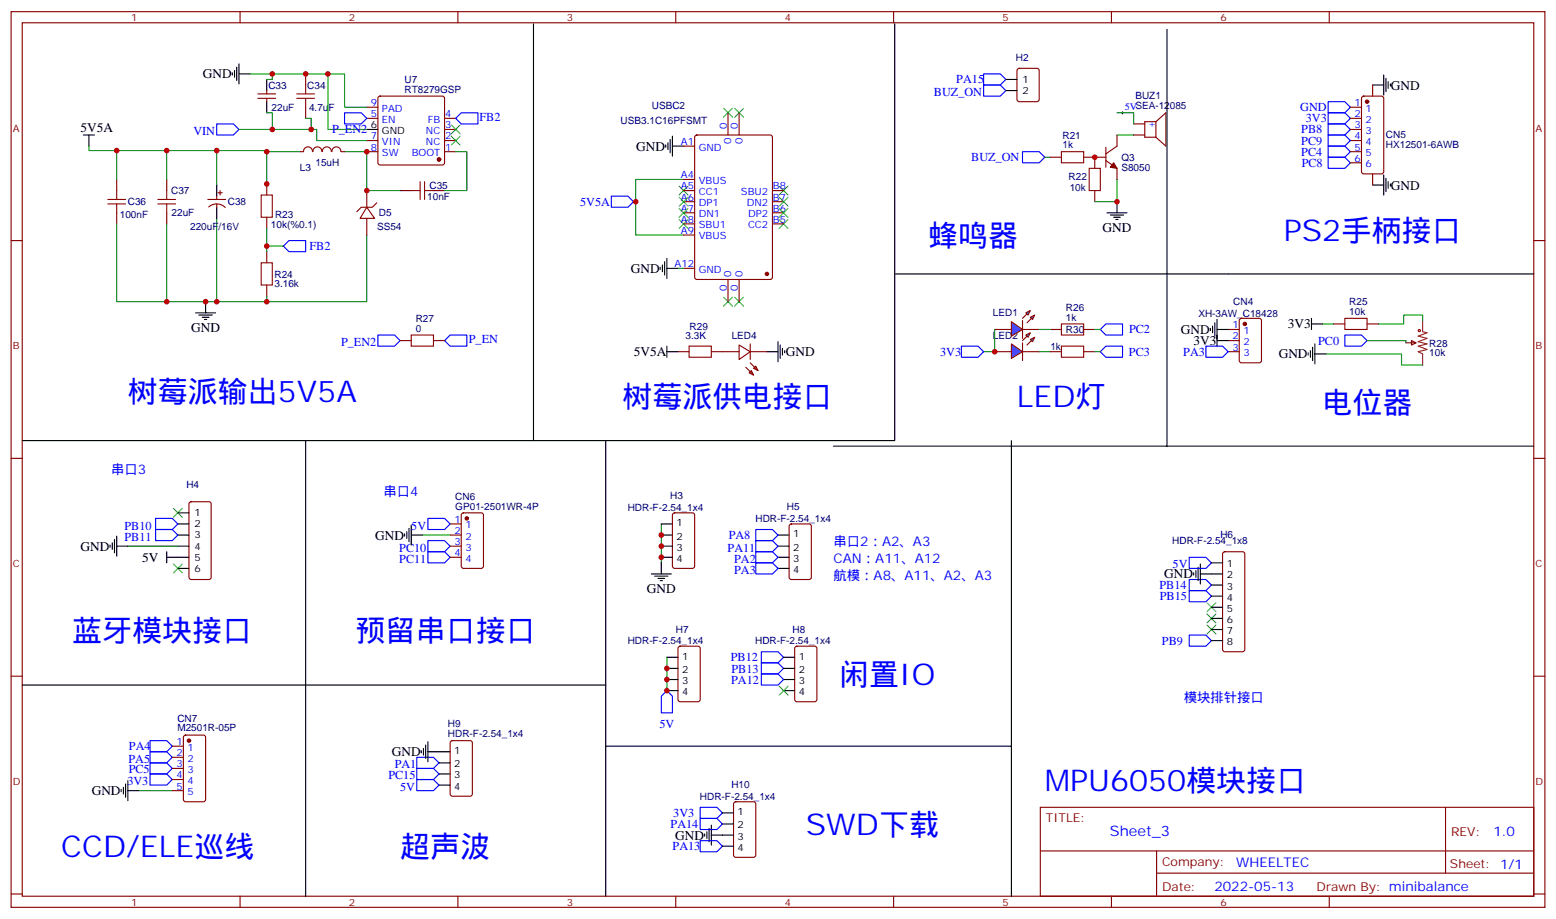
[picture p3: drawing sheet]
<svg xmlns="http://www.w3.org/2000/svg" width="494mm" height="292mm" viewBox="0 0 494 292" stroke-linecap="round" stroke-linejoin="round" font-family="sans-serif">
<g fill="none" stroke="#870000" stroke-width=".35">
<path d="M3.5 3.7h486.9v284.3h-486.9zM7.1 7.2h479.7v277.3h-479.7zM76.2 3.7v3.5M145.3 3.7v3.5M214.5 3.7v3.5M283.6 3.7v3.5M352.8 3.7v3.5M421.9 3.7v3.5M323 21.9l.5-.2h5.6l.7 .4v9.5l-.4 .6-5.9 .1-.7-.5v-9.4zM3.5 76.4h3.6M486.8 76.4h3.6M3.5 145.5h3.6"/>
<path d="M486.8 145.5h3.6M3.5 214.7h3.6M486.8 214.7h3.6M330.2 256.3h156.6v28.2h-156.6zM458.8 256.3v20.9M330.2 270.1h156.5M367.1 277.2h119.6M367.1 270.1v14.2M3.5 283.8h3.6M76.2 284.5v3.5M145.3 284.5v3.5M214.5 284.5v3.5"/>
<path d="M283.6 284.5v3.5M352.8 284.5v3.5M421.9 284.5v3.5M486.8 283.8h3.6"/>
</g>
<path d="M312.2 27h5.3l1.8 1.8-1.8 1.7h-5.3zM312.2 23.5h5.3l1.8 1.7-1.8 1.8h-5.3z" fill="none" stroke="#00f" stroke-width=".35"/>
<path d="M319.3 25.2h3.5M319.3 28.8h3.5" fill="none" stroke="#000" stroke-width=".35"/>
<path d="M321 109.2l3.6 2.5-3.6 2.1z" fill="#09f" stroke="#870000" stroke-width=".35"/>
<path d="M324.6 108.8v5.7z" fill="#f00" stroke="#870000" stroke-width=".35"/>
<g fill="#870000" stroke="#870000" stroke-width=".35">
<path d="M324.6 108.1l1.4-1.4z"/>
<path d="M326 109.5l1.4-1.4z"/>
</g>
<g fill="#09f" stroke="#870000" stroke-width=".35">
<path d="M325.6 106.4l1.4-.7-.7 1.4z"/>
<path d="M327 107.8l1.4-.7-.7 1.4z"/>
</g>
<path d="M315.7 111.7h5.3M324.6 111.7h5.2" fill="none" stroke="#870000" stroke-width=".35"/>
<path d="M321 102.1l3.6 2.5-3.6 2.1z" fill="#09f" stroke="#870000" stroke-width=".35"/>
<path d="M324.6 101.8v5.6z" fill="#f00" stroke="#870000" stroke-width=".35"/>
<g fill="#870000" stroke="#870000" stroke-width=".35">
<path d="M324.6 101.1l1.4-1.4z"/>
<path d="M326 102.5l1.4-1.4z"/>
</g>
<g fill="#09f" stroke="#870000" stroke-width=".35">
<path d="M325.6 99.3l1.4-.7-.7 1.4z"/>
<path d="M327 100.7l1.4-.7-.7 1.4z"/>
</g>
<g fill="none" stroke="#870000" stroke-width=".35">
<path d="M81.8 31.2h5.7M81.8 29.8h5.7M84.7 28.8v1M84.7 31.2v1.1M97 23.5v3.5M97 34v3.6M116.4 34h3.5M116.4 37.6h3.5M120.2 30.7l.4-.2h19.8l.5 .2 .2 .5v20.5l-.2 .5-.5 .2h-19.8l-.4-.2-.3-.5v-20.5zM141.1 37.6h3.5M231.1 35.8v7.1M234.6 35.8v7.1"/>
<path d="M359.8 39.3h3.6M366.9 38.6l3.2-2.8v10.6l-3.2-2.8M366.9 38.6v5M366.9 38.6h-3.5v5h3.5M428.6 34h3.6M428.6 37.6h3.6M432.4 30.7l.5-.2h5.6l.7 .4v23.6l-.5 .7h-5.8l-.7-.5v-23.5zM435.7 27v3.5M37 57v3.5M52.9 57v3.5M84.7 58.4v3.5M99.2 48.1a1.41 1.41 0 0 0-1.4-1.5 1.41 1.41 0 0 0-1.5 1.5l-1.1 .1"/>
<path d="M99.3 48.1a1.41 1.41 0 0 1 1.4-1.5 1.41 1.41 0 0 1 1.5 1.5M102.3 48.1a1.41 1.41 0 0 1 1.4-1.5 1.41 1.41 0 0 1 1.4 1.5M105.4 48.1a1.41 1.41 0 0 1 1.4-1.5 1.41 1.41 0 0 1 1.4 1.5M108.3 48.2h1.1M116.4 44.6h3.5M116.4 48.2h3.5M141.1 41.1h3.5M141.1 44.6h3.5M141.1 48.2h3.5M217 46.4h3.5M217 57h3.5M220.7 43.1l.5-.2h23.3l.6 .4 .1 44.7-.5 .7h-23.5l-.7-.4v-44.7z"/>
<path d="M333.4 49.9h3.5M344 49.9h7M347.5 49.9v3.5M351 51l3.5 2.4v3.6M351 46.7v6.4M354.5 42.9v3.5l-3.5 2.5M359.8 42.9h3.6M428.6 41.1h3.6M428.6 44.6h3.6M428.6 48.2h3.6M428.6 51.7h3.6M435.7 55.2v3.5"/>
<path d="M37 67.6v3.5M52.9 67.6v3.5M66 63.3h5.6M66.3 65.7a3.8 3.8 0 0 1 5.2 .2M68.8 62.3v1M68.8 64.7v1.1M69.1 61.2h1.5M69.8 60.5v1.4M84.7 69v3.5M84.7 79.9v3.5M116.4 65.8l2.5 3.5h-4.6zM116.4 60.5v5.3"/>
<path d="M116.4 69.3v5.3M119.6 64.4l-1.4 1.4h-3.5l-1.5 1.4M127 60.5h3.5M137.6 60.5h3.5M217 60.5h3.5M217 71.1h3.5M217 67.6h3.5M217 64h3.5M217 74.6h3.5M245.2 60.5h3.5M245.2 71.1h3.5M245.2 67.6h3.5"/>
<path d="M245.2 64h3.5M347.5 60.5v3.5M84.7 90.5v3.5M217 85.2h3.5M231.1 88.7v7.1M234.6 88.7v7.1M127 108.1h3.5M137.6 108.1h3.5M215.2 111.7h3.5M225.8 111.7h8.8M234.6 109.5l3.5 2.2-3.5 2.4zM236.7 116.6l2.5 2.5"/>
<path d="M238.1 111.7h5.3M238.1 115.2l2.5 2.5M238.1 109.2v4.9M238.5 117.7l.7 1.4-1.4-.7zM239.2 116.9l.7-.7 .7 1.5zM315.7 104.6h5.3M324.6 104.6h5.2M333.4 104.6h3.5M333.4 111.7h3.5M344 104.6h3.5M344 111.7h3.5M389.8 104.6h3.5"/>
<path d="M389.8 111.7h3.5M389.8 108.1h3.5M393.6 101.3l.5-.2h5.6l.6 .4 .1 13-.5 .6-5.8 .1-.7-.5-.1-12.9zM423.3 102.8h3.6M433.9 102.8h3.5M446.3 108.8h3.1M448 108.1l1.4 .7-1.4 .7zM60.2 159.5l.5-.2h5.6l.7 .4v23.6l-.4 .6-5.9 .1-.7-.5v-23.5zM142.9 166.3h3.5M142.9 169.9h3.5M142.9 173.4h3.5M142.9 176.9h3.5"/>
<path d="M146.6 163l.5-.2h5.7l.6 .4 .1 16.5-.5 .7h-5.9l-.6-.4-.1-16.5zM213.7 163l.4-.2h5.7l.6 .4 .1 16.5-.5 .7h-5.9l-.6-.4-.1-16.5zM250.7 166.5l.5-.2h5.6l.7 .5v16.5l-.4 .6-5.9 .1-.7-.5v-16.5zM388.3 175.4l.5-.2h5.6l.5 .2 .2 .5v30.3l-.2 .5-.5 .2h-5.6l-.5-.2-.2-.5v-30.3zM215.4 205.3l.5-.2h5.6l.7 .5v16.5l-.4 .6-5.9 .1-.7-.5v-16.5zM252.5 205.3l.4-.2h5.7l.6 .5 .1 16.5-.5 .6-5.9 .1-.6-.5-.1-16.5zM54.7 236.9h3.5M58.4 233.6l.5-.2h5.7l.6 .4 .1 20-.5 .7h-5.9l-.6-.4-.1-20zM143.1 235.3l.5-.2h5.6l.7 .5v16.5l-.4 .6-5.9 .1-.7-.5v-16.5zM54.7 240.4h3.5M54.7 243.9h3.5M54.7 247.5h3.5"/>
<path d="M54.7 251h3.5M233.1 254.7l.4-.2h5.7l.6 .5 .1 16.5-.5 .6-5.9 .1-.6-.5-.1-16.5z"/>
</g>
<g fill="none" stroke="#00f" stroke-width=".35">
<path d="M68.8 39.3h5.3l1.7 1.8-1.7 1.8h-5.3zM109.4 35.8h5.3l1.7 1.8-1.7 1.7h-5.3zM146.4 35.8h5.3v3.5h-5.3l-1.8-1.7zM421.6 39.3h5.3l1.7 1.8-1.7 1.8h-5.3zM421.6 35.8h5.3l1.7 1.8-1.7 1.7h-5.3zM421.6 32.3h5.3l1.7 1.7-1.7 1.8h-5.3zM324.6 48.2h5.2l1.8 1.7-1.8 1.8h-5.2zM421.6 49.9h5.3l1.7 1.8-1.7 1.7h-5.3zM421.6 46.4h5.3l1.7 1.8-1.7 1.7h-5.3zM421.6 42.9h5.3l1.7 1.7-1.7 1.8h-5.3zM90 78.1l1.7-1.7h5.3v3.5h-5.3zM194 62.3h5.3l1.8 1.7-1.8 1.8h-5.3z"/>
<path d="M119.9 106.4h5.3l1.8 1.7-1.8 1.8h-5.3zM141.1 108.1l1.8-1.7h5.3v3.5h-5.3zM305.2 109.9h5.2l1.8 1.8-1.8 1.7h-5.2zM349.2 111.7l1.8-1.8h5.3v3.5h-5.3zM349.2 104.6l1.8-1.8h5.3v3.6h-5.3zM382.8 109.9h5.3l1.7 1.8-1.7 1.7h-5.3zM426.9 106.4h5.3l1.7 1.7-1.7 1.8h-5.3zM49.4 164.6h5.3l1.7 1.7-1.7 1.8h-5.3zM49.4 168.1h5.3l1.7 1.8-1.7 1.7h-5.3zM135.8 171.6h5.3l1.8 1.8-1.8 1.8h-5.3zM135.8 175.2h5.3l1.8 1.7-1.8 1.8h-5.3zM135.8 164.6h5.3l1.8 1.7-1.8 1.8h-5.3z"/>
<path d="M239.9 175.2h5.3l1.7 1.7-1.7 1.8h-5.3zM239.9 178.7h5.3l1.7 1.7-1.7 1.8h-5.3zM239.9 168.1h5.3l1.7 1.8-1.7 1.7h-5.3zM239.9 171.6h5.3l1.7 1.8-1.7 1.8h-5.3zM377.5 176.9h5.3l1.7 1.8-1.7 1.7h-5.3zM377.5 184h5.3l1.7 1.7-1.7 1.8h-5.3zM377.5 187.5h5.3l1.7 1.8-1.7 1.7h-5.3zM211.7 219.3l1.7 1.7v5.3h-3.5v-5.3zM241.7 210.4h5.2l1.8 1.8-1.8 1.8h-5.2zM241.7 206.9h5.2l1.8 1.8-1.8 1.7h-5.2zM241.7 214h5.2l1.8 1.7-1.8 1.8h-5.2zM377.5 201.6h5.3l1.7 1.8-1.7 1.7h-5.3z"/>
<path d="M47.6 238.7h5.3l1.8 1.7-1.8 1.8h-5.3zM47.6 235.1h5.3l1.8 1.8-1.8 1.8h-5.3zM47.6 242.2h5.3l1.8 1.7-1.8 1.8h-5.3zM47.6 245.7h5.3l1.8 1.8-1.8 1.7h-5.3zM132.3 240.4h5.3l1.7 1.8-1.7 1.7h-5.3zM132.3 243.9h5.3l1.7 1.8-1.7 1.8h-5.3zM132.3 247.5h5.3l1.7 1.7-1.7 1.8h-5.3zM222.2 256.3h5.3l1.8 1.8-1.8 1.7h-5.3zM222.2 259.8h5.3l1.8 1.8-1.8 1.7h-5.3zM222.2 266.9h5.3l1.8 1.7-1.8 1.8h-5.3z"/>
</g>
<g fill="none" stroke="#008700" stroke-width=".35">
<path d="M79.4 23.5h24.7v17.6h12.3M84.7 35.8h1.7v5.3M86.4 23.5v1.7h-1.7M97 37.6h1.8v3.5M104.1 23.5h5.3v10.5h7M354.5 35.8h5.3v3.5M28.2 46.4v1.4h24.7M37 47.8v9.2M68.8 47.8v10.9M75.8 41.1h24.7v3.5h15.9M84.7 48.2v-.4h-31.8v9.2M95.2 48.2h-10.5v10.5"/>
<path d="M109.4 48.2h7v12.3h10.6M144.6 48.2h3.6v12.3h-7.1M217 57h-15.2v17.6h15.2M331.6 49.9h1.8M354.5 57v7h-7M354.5 42.9h5.3M37 71.1v24.7h15.9M52.9 71.1v24.7h63.5v-21.2M68.8 69.3v26.5M84.7 72.5v5.6h5.3M84.7 78.1v1.8M201.1 64h.7"/>
<path d="M84.7 94v1.8M215.2 85.2h1.8M315.7 104.6v7.1h-3.5M329.8 111.7h3.6M329.8 104.6h3.6M347.5 111.7h1.7M347.5 104.6h1.7M419.8 102.8h3.5M420.9 112.4h24v3.5h6.7M433.9 108.1h12.4v.7M451.6 101.8v-1.8h-6v2.8h-8.2M40.6 173.4h15.8"/>
<path d="M134.1 169.9h8.8M209.9 166.3v12.4M211.7 208.7v10.6M44.1 251h10.6"/>
</g>
<g fill="none" stroke="#a10000" stroke-width=".35">
<path d="M94.2 31.2h5.6M94.2 29.8h5.6M97 27v2.8M97 31.2v2.8M133.3 57.7v5.6M134.8 57.7v5.6M336.9 48.2h7.1v3.5h-7.1zM345.7 53.4h3.5v7.1h-3.5zM34.2 64.7h5.7M34.2 63.3h5.7M37 60.5v2.8M37 64.7v2.9"/>
<path d="M50.1 64.7h5.6M50.1 63.3h5.6M52.9 60.5v2.8M52.9 64.7v2.9M82.9 61.9h3.5v7.1h-3.5zM130.5 60.5h2.8M134.8 60.5h2.8M82.9 83.4h3.5v7.1h-3.5zM130.5 106.4h7.1v3.5h-7.1zM218.7 109.9h7.1v3.5h-7.1zM336.9 109.9h7.1v3.5h-7.1zM336.9 102.8h7.1v3.6h-7.1z"/>
<path d="M426.9 101.1h7v3.5h-7z"/>
<circle cx="450.5" cy="105" r=".35"/>
</g>
<path d="M356 35.8h.7M356.3 35.5v.7" fill="none" stroke="#000" stroke-width=".32"/>
<g fill="#870000" stroke="#870000" stroke-width=".35">
<path d="M353.5 51.7l1 1.7-2.1-.3z"/>
<circle cx="433.9" cy="32.3" r=".53"/>
<circle cx="60" cy="235.1" r=".53"/>
<circle cx="148.2" cy="164.6" r=".53"/>
<circle cx="139.3" cy="50.6" r=".53"/>
<circle cx="243.4" cy="87" r=".53"/>
<circle cx="395.1" cy="102.8" r=".53"/>
</g>
<g fill="none" stroke="#000" stroke-width=".35">
<path d="M169.3 7.6v132.3h-162.2M284 7.6v132.3h-114.7M370.4 9.3v132.3h-105.8M73.7 23.1v.7M74.4 22.4v2.1M75.1 21.3v4.3M75.8 23.5h3.6M75.8 20.3v6.3M84.7 25.2v3.6M84.7 32.3v3.5M435.7 27h3.5M439.2 23.8v6.4"/>
<path d="M439.9 24.9v4.2M440.6 25.9v2.1M441.3 26.6v.7M26.5 42.9h3.5M28.2 42.9v3.5M68.8 58.7v3.6M116.4 41.1h3.5M211.3 46v.7M212 45.3v2.1M212.7 44.3v4.2M213.4 46.4h3.6M213.4 43.2v6.4"/>
<path d="M435.7 58.7h3.5M439.2 55.6v6.3M439.9 56.6v4.3M440.6 57.7v2.1M441.3 58.4v.7M68.8 65.8v3.5M351.4 67.6h6.3M352.4 68.3h4.3M353.5 69h2.1M354.2 69.7h.7M354.5 64v3.6M62.1 99.3h6.3"/>
<path d="M65.3 95.8v3.5M209.5 84.8v.7M210.3 84.1v2.2M211 83.1v4.2M211.7 82v6.4M211.7 85.2h3.5M284 87h202.8M63.1 100h4.3M64.2 100.7h2.1M64.9 101.4h.7M211.7 111.7h3.5M211.7 109.9v3.5"/>
<path d="M243.4 111.7h3.5M246.9 108.5v6.3M247.6 109.5v4.3M248.4 110.6v2.1M249.1 111.3v.7M384.2 104.2v.8M384.9 103.5v2.2M385.6 102.5v4.2M386.3 108.1h3.5M386.3 101.4v8.5M386.3 104.6h3.5M415.2 112v.7"/>
<path d="M415.9 111.3v2.1M416.3 102.8h3.5M416.3 101.1v3.5M416.6 110.2v4.3M417.3 112.4h3.6M417.3 109.2v6.3M97 139.9v144.6M192.3 139.9v144.6M321 139.9v144.6M370.4 141.6h116.4M34.9 173v.7M35.6 172.3v2.1"/>
<path d="M36.3 171.3v4.2M37 173.4h3.6M37 170.2v6.4M52.9 176.9h7.1M52.9 175.2v3.5M56.4 173.4h3.6M56.4 162.8h3.6M56.4 166.3h3.6M56.4 169.9h3.6M128.4 169.5v.7M129.1 168.8v2.1M129.8 167.7v4.3"/>
<path d="M130.5 169.9h3.6M130.5 166.7v6.3M209.9 176.9h3.5M209.9 173.4h3.5M209.9 166.3h3.5M209.9 169.9h3.5M209.9 178.7v3.5M246.9 176.9h3.6M246.9 173.4h3.6M246.9 169.9h3.6M381 179v6.4M384.5 178.7h3.6"/>
<path d="M56.4 180.4h3.6M206.7 182.2h6.4M207.8 182.9h4.2M208.8 183.6h2.2M209.5 184.3h.8M246.9 180.4h3.6M378.9 181.9v.7M379.6 181.2v2.1M380.3 180.1v4.2M381 182.2h7.1M384.5 185.7h3.6M384.5 189.3h3.6"/>
<path d="M384.5 192.8h3.6M384.5 196.3h3.6M384.5 199.8h3.6M7.1 217.5h185.2M211.7 208.7h3.5M211.7 212.2h3.5M211.7 215.7h3.5M211.7 219.3h3.5M248.7 208.7h3.5M248.7 212.2h3.5M248.7 215.7h3.5M248.7 219.3h3.5"/>
<path d="M384.5 203.4h3.6M133.7 238.3v.7M134.4 237.6v2.1M135.1 236.5v4.3M135.8 238.7h7.1M135.8 235.5v6.3M192.3 236.9h128.7M38.5 250.6v.8M39.2 249.9v2.2M39.9 248.9v4.2M40.6 251h3.5M40.6 247.8v6.4"/>
<path d="M139.3 242.2h3.6M139.3 245.7h3.6M139.3 249.2h3.6M229.3 258.1h3.5M223.7 264.8v.7M224.4 264.1v2.1M225.1 263v4.2M225.8 265.1h7M225.8 261.9v6.4M229.3 261.6h3.5M229.3 268.6h3.5"/>
</g>
<g fill="none" stroke="#3c3" stroke-width=".35">
<path d="M143.2 39.7l2.8 2.8M146 39.7l-2.8 2.8M229.7 34.4l2.8 2.8M232.5 34.4l-2.8 2.8M233.2 34.4l2.8 2.8M236 34.4l-2.8 2.8M143.2 43.2l2.8 2.8M146 43.2l-2.8 2.8M215.5 59.1l2.9 2.8M218.4 59.1l-2.9 2.8M247.3 59.1l2.8 2.8M250.1 59.1l-2.8 2.8"/>
<path d="M215.5 69.7l2.9 2.8M215.5 62.6l2.9 2.8M215.5 66.1l2.9 2.9M218.4 69.7l-2.9 2.8M218.4 62.6l-2.9 2.8M218.4 66.1l-2.9 2.9M247.3 69.7l2.8 2.8M247.3 62.6l2.8 2.8M247.3 66.1l2.8 2.9M250.1 69.7l-2.8 2.8M250.1 62.6l-2.8 2.8M250.1 66.1l-2.8 2.9"/>
<path d="M229.7 94.4l2.8 2.8M232.5 94.4l-2.8 2.8M233.2 94.4l2.8 2.8M236 94.4l-2.8 2.8M55 179l2.9 2.9M55 161.4l2.9 2.8M57.9 179l-2.9 2.9M57.9 161.4l-2.9 2.8M383.1 198.4l2.8 2.9M383.1 194.9l2.8 2.8M383.1 191.4l2.8 2.8M385.9 198.4l-2.8 2.9"/>
<path d="M385.9 194.9l-2.8 2.8M385.9 191.4l-2.8 2.8M247.3 217.8l2.8 2.9M250.1 217.8l-2.8 2.9"/>
</g>
<path d="M451.6 101.8v3.5l1.4 .4-2.9 1 2.9 .7-2.9 1.1 2.9 .7-2.9 .7 2.9 1-2.9 .8 1.5 .7v3.5" fill="none" stroke="#8c2424" stroke-width=".35"/>
<g fill="#c00">
<circle cx="315.7" cy="111.7" r=".88"/>
<circle cx="347.5" cy="49.9" r=".88"/>
<circle cx="354.5" cy="64" r=".88"/>
<circle cx="209.9" cy="173.4" r=".88"/>
<circle cx="209.9" cy="169.9" r=".88"/>
<circle cx="209.9" cy="176.9" r=".88"/>
<circle cx="116.4" cy="48.2" r=".88"/>
<circle cx="98.8" cy="41.1" r=".88"/>
<circle cx="86.4" cy="41.1" r=".88"/>
<circle cx="86.4" cy="23.5" r=".88"/>
<circle cx="84.7" cy="48.2" r=".88"/>
<circle cx="116.4" cy="60.5" r=".88"/>
<circle cx="84.7" cy="58.4" r=".88"/>
<circle cx="52.9" cy="47.8" r=".88"/>
<circle cx="37" cy="47.8" r=".88"/>
<circle cx="84.7" cy="78.1" r=".88"/>
<circle cx="68.8" cy="47.8" r=".88"/>
<circle cx="201.8" cy="64" r=".88"/>
<circle cx="65.3" cy="95.8" r=".88"/>
<circle cx="52.9" cy="95.8" r=".88"/>
<circle cx="84.7" cy="95.8" r=".88"/>
<circle cx="68.8" cy="95.8" r=".88"/>
<circle cx="211.7" cy="219.3" r=".88"/>
<circle cx="211.7" cy="212.2" r=".88"/>
<circle cx="211.7" cy="215.7" r=".88"/>
<circle cx="97" cy="23.5" r=".88"/>
<circle cx="104.1" cy="23.5" r=".88"/>
</g>
<g font-size="9.5" fill="#00f">
<text x="407.5" y="76.4">PS2手柄接口</text>
<text x="294.6" y="78.1">蜂鸣器</text>
<text x="40.6" y="127.5">树莓派输出5V5A</text>
<text x="197.6" y="129.3">树莓派供电接口</text>
<text x="322.8" y="129.3">LED灯</text>
<text x="419.8" y="131.1">电位器</text>
<text x="22.9" y="203.4">蓝牙模块接口</text>
<text x="112.9" y="203.4">预留串口接口</text>
<text x="266.3" y="217.5">闲置IO</text>
<text x="331.6" y="251">MPU6050模块接口</text>
<text x="255.8" y="265.1">SWD下载</text>
<text x="19.4" y="272.2">CCD/ELE巡线</text>
<text x="127" y="272.2">超声波</text>
</g>
<text font-size="4.6" fill="#00f" x="352.3" y="265.3">Sheet_3</text>
<g font-size="4.2">
<text x="64.4" y="24.9">GND</text>
<text x="441.5" y="28.4">GND</text>
<text x="25.6" y="41.8">5V5A</text>
<text x="202" y="47.8">GND</text>
<text x="441.5" y="60.2">GND</text>
<text x="349.9" y="73.7">GND</text>
<text x="200.2" y="86.6">GND</text>
<text x="60.7" y="105.4">GND</text>
<text x="374.8" y="106">GND</text>
<text x="408.8" y="104.2">3V3</text>
<text x="201.2" y="113.1">5V5A</text>
<text x="249.4" y="113.1">GND</text>
<text x="378.8" y="109.5">3V3</text>
<text x="405.9" y="113.8">GND</text>
<text x="119.1" y="171.3">GND</text>
<text x="25.6" y="174.8">GND</text>
<text x="45.2" y="178.3">5V</text>
<text x="369.5" y="183.6">GND</text>
<text x="205.3" y="188.2">GND</text>
<text x="124.4" y="240.1">GND</text>
<text x="29.1" y="252.4">GND</text>
<text x="214.3" y="266.5">GND</text>
</g>
<g font-size="4.2" fill="#00f">
<text x="35.3" y="150.5">串口3</text>
<text x="121.7" y="157.5">串口4</text>
<text x="264.6" y="173.4">串口2：A2、A3</text>
<text x="264.6" y="178.7">CAN：A11、A12</text>
<text x="264.6" y="184">航模：A8、A11、A2、A3</text>
<text x="375.7" y="222.8">模块排针接口</text>
<text x="474" y="265.6">1.0</text>
<text x="392.4" y="275.1">WHEELTEC</text>
<text x="385.5" y="282.9">2022-05-13</text>
</g>
<g font-size="3.9" fill="#00f">
<text x="303.5" y="26.5">PA15</text>
<text x="296.4" y="30.5">BUZ_ON</text>
<text x="412.7" y="35.3">GND</text>
<text x="152.2" y="38.4">FB2</text>
<text x="414.5" y="38.8">3V3</text>
<text x="61.4" y="42.9">VIN</text>
<text x="105.4" y="42.4">P_EN2</text>
<text x="413" y="42.3">PB8</text>
<text x="413" y="45.9">PC9</text>
<text x="308.3" y="51.2">BUZ_ON</text>
<text x="413" y="49.4">PC4</text>
<text x="413.2" y="52.9">PC8</text>
<text x="184.1" y="65.3">5V5A</text>
<text x="98.2" y="79.4">FB2</text>
<text x="358.4" y="105.8">PC2</text>
<text x="108.2" y="109.9">P_EN2</text>
<text x="148.8" y="108.9">P_EN</text>
<text x="298.4" y="112.9">3V3</text>
<text x="358.4" y="113">PC3</text>
<text x="375.6" y="112.9">PA3</text>
<text x="418.4" y="109.4">PC0</text>
<text x="39.5" y="168.1">PB10</text>
<text x="39.5" y="171.6">PB11</text>
<text x="130.6" y="168.1">5V</text>
<text x="231.3" y="171.1">PA8</text>
<text x="126.7" y="175.2">PC10</text>
<text x="126.7" y="178.7">PC11</text>
<text x="230.9" y="175.2">PA11</text>
<text x="233" y="178.7">PA2</text>
<text x="233" y="182.2">PA3</text>
<text x="372.2" y="180.4">5V</text>
<text x="368" y="187">PB14</text>
<text x="368.1" y="190.5">PB15</text>
<text x="232" y="210">PB12</text>
<text x="368.8" y="204.7">PB9</text>
<text x="232.2" y="213.5">PB13</text>
<text x="232.1" y="217">PA12</text>
<text x="209.3" y="231.1">5V</text>
<text x="40.9" y="238.2">PA4</text>
<text x="40.8" y="242.2">PA5</text>
<text x="40.9" y="245.3">PC5</text>
<text x="125.3" y="243.9">PA1</text>
<text x="40.4" y="249.2">3V3</text>
<text x="123.3" y="247.3">PC15</text>
<text x="127" y="251">5V</text>
<text x="212.9" y="262.9">PA14</text>
<text x="213.7" y="259.3">3V3</text>
<text x="213.5" y="269.9">PA13</text>
</g>
<g font-size="3.9" fill="#800">
<text x="332" y="260.9">TITLE:</text>
<text x="460.6" y="265.6">REV:</text>
<text x="368.9" y="275.1">Company:</text>
<text x="460.2" y="275.7">Sheet: 1/1</text>
<text x="368.9" y="282.8">Date:</text>
<text x="417.9" y="282.8">Drawn By: minibalance</text>
</g>
<g font-size="3.2" fill="#800">
<text x="41.6" y="6.7">1</text>
<text x="110.8" y="6.7">2</text>
<text x="179.9" y="6.7">3</text>
<text x="249.1" y="6.7">4</text>
<text x="318.2" y="6.7">5</text>
<text x="387.3" y="6.7">6</text>
<text x="4.1" y="41.8">A</text>
<text x="487.4" y="41.8">A</text>
<text x="4.1" y="110.9">B</text>
<text x="487.4" y="110.9">B</text>
<text x="4.1" y="180.1">C</text>
<text x="487.4" y="180.1">C</text>
<text x="4.1" y="249.2">D</text>
<text x="487.4" y="249.2">D</text>
<text x="41.6" y="287.5">1</text>
<text x="110.8" y="287.5">2</text>
<text x="179.9" y="287.5">3</text>
<text x="249.1" y="287.5">4</text>
<text x="318.2" y="287.5">5</text>
<text x="387.3" y="287.5">6</text>
</g>
<g font-size="3.2" fill="#000080">
<text x="322.5" y="19.3">H2</text>
<text x="85.2" y="28.1">C33</text>
<text x="97.5" y="28.1">C34</text>
<text x="128.4" y="29.5">RT8279GSP</text>
<text x="128.4" y="26.2">U7</text>
<text x="86.2" y="35.2">22uF</text>
<text x="98.1" y="35.2">4.7uF</text>
<text x="206.9" y="34.5">USBC2</text>
<text x="360.4" y="31.5">BUZ1</text>
<text x="197" y="39.4">USB3.1C16PFSMT</text>
<text x="337.2" y="47.1">1k</text>
<text x="337.3" y="44">R21</text>
<text x="439.9" y="47.1">HX12501-6AWB</text>
<text x="439.9" y="43.9">CN5</text>
<text x="100.1" y="52.9">15uH</text>
<text x="356" y="51.1">Q3</text>
<text x="95.2" y="54.3">L3</text>
<text x="136.3" y="59.9">C35</text>
<text x="339.2" y="57">R22</text>
<text x="356" y="54.2">S8050</text>
<text x="40.6" y="65.2">C36</text>
<text x="54.3" y="61.6">C37</text>
<text x="72.3" y="65.2">C38</text>
<text x="135.6" y="63.4">10nF</text>
<text x="339.5" y="60.6">10k</text>
<text x="38" y="69.1">100nF</text>
<text x="54.5" y="68.7">22uF</text>
<text x="87.3" y="69.1">R23</text>
<text x="120.3" y="68.7">D5</text>
<text x="60.4" y="72.9">220uF/16V</text>
<text x="86" y="72.3">10k(%0.1)</text>
<text x="119.7" y="72.9">SS54</text>
<text x="87.1" y="88.1">R24</text>
<text x="87.1" y="91.3">3.16k</text>
<text x="315.2" y="100.4">LED1</text>
<text x="338.3" y="101.8">1k</text>
<text x="338.3" y="98.7">R26</text>
<text x="380.4" y="100.5">XH-3AW_C18428</text>
<text x="391.5" y="96.7">CN4</text>
<text x="428.3" y="100">10k</text>
<text x="428.3" y="96.9">R25</text>
<text x="132" y="105.3">0</text>
<text x="132" y="102.1">R27</text>
<text x="217.6" y="107.5">3.3K</text>
<text x="218.9" y="104.7">R29</text>
<text x="232.3" y="107.5">LED4</text>
<text x="315.2" y="107.5">LED2</text>
<text x="338.3" y="105.7">R30</text>
<text x="333.4" y="111">1k</text>
<text x="453.7" y="113.1">10k</text>
<text x="453.7" y="110">R28</text>
<text x="59.2" y="154.9">H4</text>
<text x="144.5" y="161.7">GP01-2501WR-4P</text>
<text x="144.5" y="158.6">CN6</text>
<text x="212.7" y="158.5">H3</text>
<text x="199.2" y="162.2">HDR-F-2.54_1x4</text>
<text x="239.8" y="165.7">HDR-F-2.54_1x4</text>
<text x="249.8" y="162.1">H5</text>
<text x="372.1" y="172.8">HDR-F-2.54_1x8</text>
<text x="387.4" y="170.9">H6</text>
<text x="214.5" y="200.9">H7</text>
<text x="251.5" y="200.9">H8</text>
<text x="199.2" y="204.5">HDR-F-2.54_1x4</text>
<text x="239.7" y="204.5">HDR-F-2.54_1x4</text>
<text x="56.3" y="232.2">M2501R-05P</text>
<text x="56.3" y="229.2">CN7</text>
<text x="142.2" y="230.8">H9</text>
<text x="142.2" y="234.1">HDR-F-2.54_1x4</text>
<text x="232.1" y="250.2">H10</text>
<text x="222.2" y="253.9">HDR-F-2.54_1x4</text>
</g>
<g font-size="3.2">
<text x="324.6" y="26.3">1</text>
<text x="324.6" y="29.8">2</text>
<text x="117.8" y="40.7">6</text>
<text x="121.2" y="42.5">GND</text>
<text x="61.7" y="163.9">1</text>
<text x="61.7" y="167.4">2</text>
<text x="214.7" y="167">1</text>
<text x="61.7" y="170.9">3</text>
<text x="214.7" y="171.3">2</text>
<text x="251.8" y="170.6">1</text>
<text x="61.7" y="174.4">4</text>
<text x="61.7" y="178">5</text>
<text x="214.7" y="174.8">3</text>
<text x="214.7" y="178.3">4</text>
<text x="251.8" y="174.8">2</text>
<text x="251.8" y="178.3">3</text>
<text x="61.7" y="181.5">6</text>
<text x="251.8" y="181.9">4</text>
<text x="389.4" y="180.1">1</text>
<text x="389.4" y="183.6">2</text>
<text x="389.4" y="187.1">3</text>
<text x="389.4" y="190.7">4</text>
<text x="389.4" y="194.2">5</text>
<text x="389.4" y="197.7">6</text>
<text x="389.4" y="201.3">7</text>
<text x="216.5" y="209.4">1</text>
<text x="253.5" y="209.4">1</text>
<text x="389.4" y="204.8">8</text>
<text x="216.5" y="213.6">2</text>
<text x="253.5" y="213.6">2</text>
<text x="216.5" y="217.1">3</text>
<text x="216.5" y="220.7">4</text>
<text x="253.5" y="217.1">3</text>
<text x="253.5" y="220.7">4</text>
<text x="144.2" y="239.4">1</text>
<text x="144.2" y="243.6">2</text>
<text x="144.2" y="247.1">3</text>
<text x="144.2" y="250.6">4</text>
<text x="234.1" y="258.8">1</text>
<text x="234.1" y="263">2</text>
<text x="234.1" y="266.5">3</text>
<text x="234.1" y="270.1">4</text>
</g>
<g font-size="3.2" fill="#00f">
<text x="117.8" y="33.7">9</text>
<text x="121.2" y="35.5">PAD</text>
<text x="357" y="34.9">5VSEA-12085</text>
<text x="430" y="33.7">1</text>
<text x="433.5" y="35.5">1</text>
<text x="117.8" y="37.2">5</text>
<text x="121.2" y="39">EN</text>
<text x="135.8" y="39">FB</text>
<text x="141.3" y="40.7">3</text>
<text x="141.3" y="37.2">4</text>
<text x="230.7" y="41.1" transform="rotate(-90 230.7 41.1)">0</text>
<text x="234.2" y="41.1" transform="rotate(-90 234.2 41.1)">0</text>
<text x="364.4" y="40.4">+</text>
<text x="430" y="37.2">2</text>
<text x="430" y="40.7">3</text>
<text x="433.5" y="39">2</text>
<text x="117.8" y="44.3">7</text>
<text x="117.8" y="47.8">8</text>
<text x="121.2" y="46">VIN</text>
<text x="135.2" y="46">NC</text>
<text x="135.2" y="42.5">NC</text>
<text x="141.3" y="47.8">1</text>
<text x="141.3" y="44.3">2</text>
<text x="216.1" y="46">A1</text>
<text x="221.8" y="47.8">GND</text>
<text x="232.1" y="45.6" transform="rotate(-90 232.1 45.6)">0</text>
<text x="235.7" y="45.6" transform="rotate(-90 235.7 45.6)">0</text>
<text x="430" y="44.3">4</text>
<text x="430" y="47.8">5</text>
<text x="433.5" y="42.5">3</text>
<text x="433.5" y="46">4</text>
<text x="121.2" y="49.6">SW</text>
<text x="130.7" y="49.6">BOOT</text>
<text x="430" y="51.3">6</text>
<text x="433.5" y="49.6">5</text>
<text x="433.5" y="53.1">6</text>
<text x="216.1" y="56.6">A4</text>
<text x="221.8" y="58.4">VBUS</text>
<text x="216.1" y="60.1">A5</text>
<text x="216.1" y="63.7">A6</text>
<text x="221.8" y="61.9">CC1</text>
<text x="221.8" y="65.4">DP1</text>
<text x="235.2" y="61.9">SBU2</text>
<text x="237" y="65.4">DN2</text>
<text x="245.4" y="63.7">B7</text>
<text x="245.4" y="60.1">B8</text>
<text x="216.1" y="67.2">A7</text>
<text x="216.1" y="70.7">A8</text>
<text x="221.8" y="69">DN1</text>
<text x="237.5" y="69">DP2</text>
<text x="245.4" y="70.7">B5</text>
<text x="245.4" y="67.2">B6</text>
<text x="216.1" y="74.3">A9</text>
<text x="221.8" y="72.5">SBU1</text>
<text x="221.8" y="76">VBUS</text>
<text x="237.4" y="72.5">CC2</text>
<text x="214.1" y="84.8">A12</text>
<text x="221.8" y="86.6">GND</text>
<text x="232.1" y="88" transform="rotate(-90 232.1 88)">0</text>
<text x="235.7" y="88" transform="rotate(-90 235.7 88)">0</text>
<text x="230.7" y="92.5" transform="rotate(-90 230.7 92.5)">0</text>
<text x="234.2" y="92.5" transform="rotate(-90 234.2 92.5)">0</text>
<text x="391.2" y="104.2">1</text>
<text x="391.2" y="107.8">2</text>
<text x="394.7" y="106">1</text>
<text x="391.2" y="111.3">3</text>
<text x="394.7" y="109.5">2</text>
<text x="394.7" y="113.1">3</text>
<text x="144.2" y="166">1</text>
<text x="147.7" y="167.7">1</text>
<text x="144.2" y="169.5">2</text>
<text x="144.2" y="173">3</text>
<text x="147.7" y="171.3">2</text>
<text x="144.2" y="176.6">4</text>
<text x="147.7" y="174.8">3</text>
<text x="147.7" y="178.3">4</text>
<text x="56" y="236.5">1</text>
<text x="59.5" y="238.3">1</text>
<text x="56" y="240.1">2</text>
<text x="56" y="243.6">3</text>
<text x="59.5" y="241.8">2</text>
<text x="59.5" y="245.4">3</text>
<text x="56" y="247.1">4</text>
<text x="56" y="250.6">5</text>
<text x="59.5" y="248.9">4</text>
<text x="59.5" y="252.4">5</text>
</g>
</svg>
